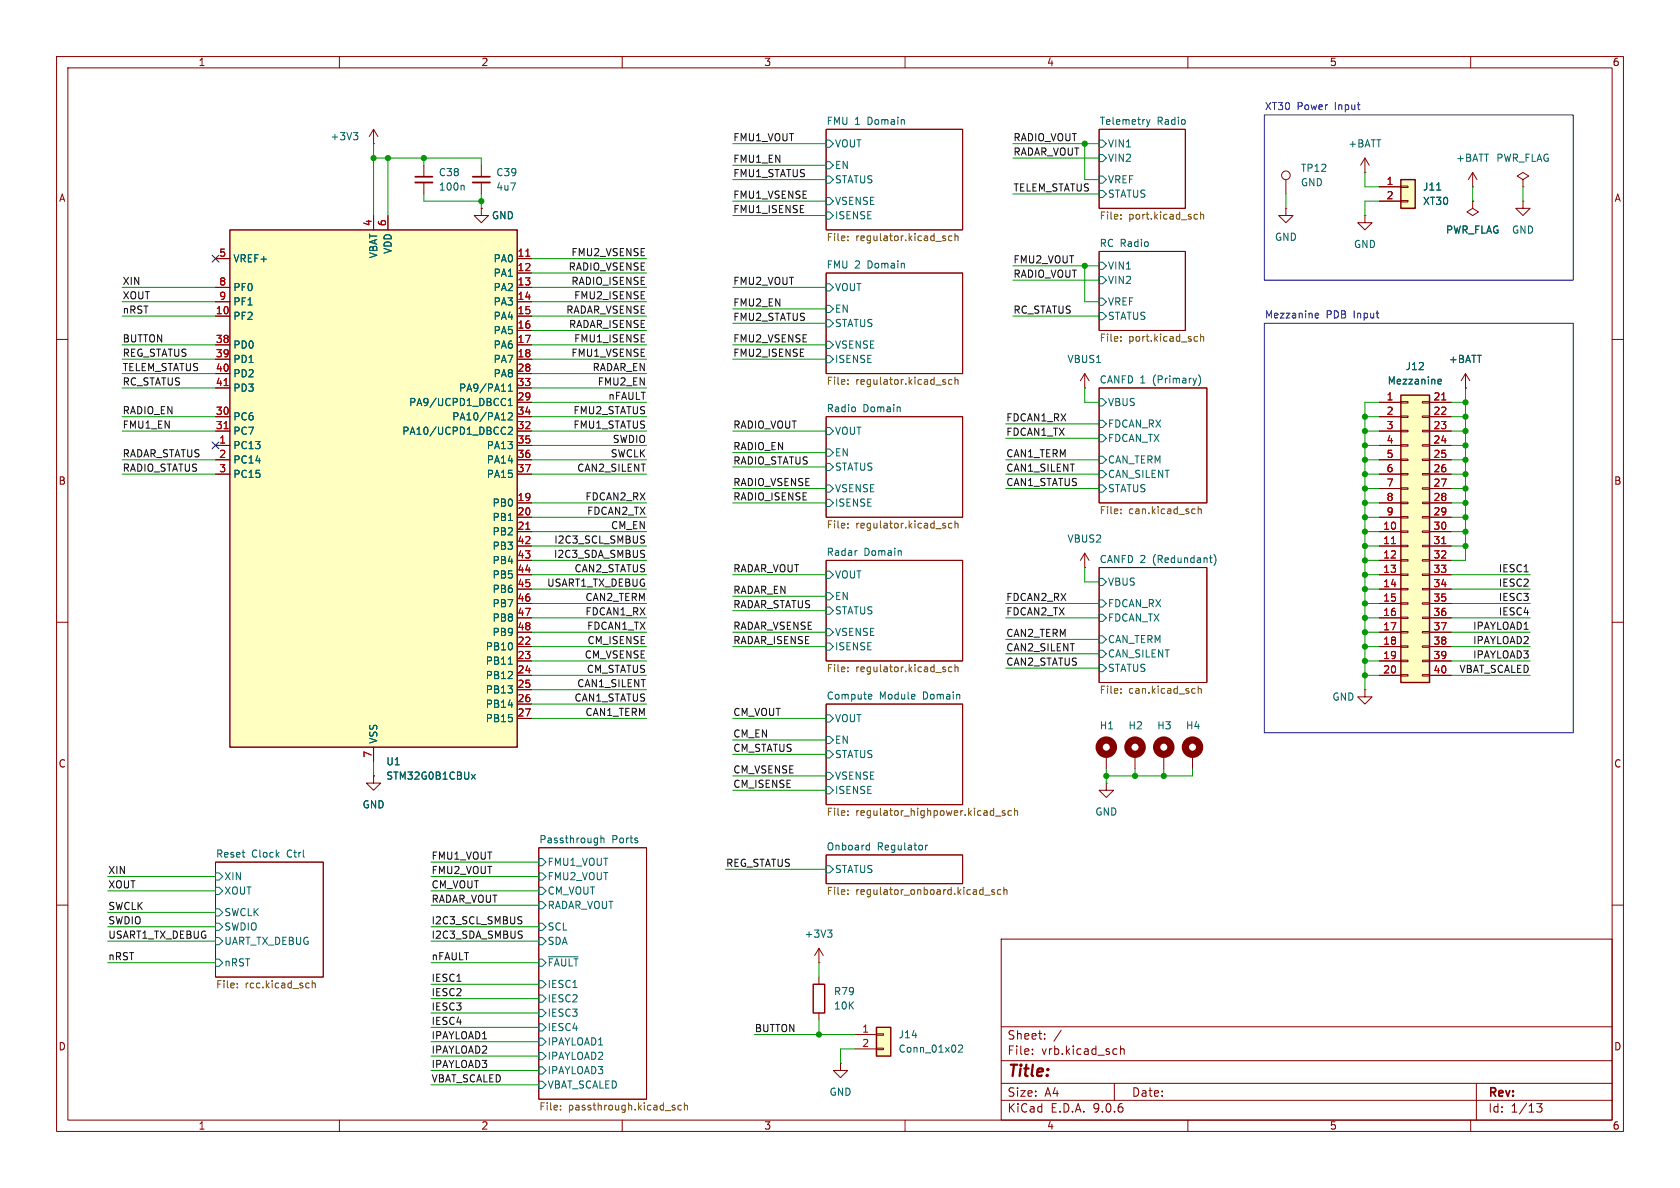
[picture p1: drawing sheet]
<svg xmlns="http://www.w3.org/2000/svg" width="297mm" height="210mm" viewBox="0 0 297 210" stroke-linecap="round" stroke-linejoin="round" font-family="sans-serif">
<g fill="none" stroke="#840000" stroke-width=".18">
<path d="M10 10h277v190h-277zM12 12h273v186h-273zM60 10v2M110 10v2M160 10v2M210 10v2M260 10v2M85.1 29.2v2M85.1 32.3v2M146 22.9h24.2v17.7h-24.2zM194.3 22.9h15.2v13.9h-15.2zM227.3 36.8v1.3h1.3l-1.3 1.3-1.2-1.3h1.2"/>
<path d="M227.3 36.8h.1M260.3 35.6v1.2l1.1 .7-1.1 .6-1-.6 1-.7M260.3 35.6h.1M146 48.3h24.2v17.7h-24.2zM194.3 44.5h15.2v13.9h-15.2zM10 60h2M146 73.7h24.2v17.7h-24.2zM194.3 68.6h19.1v20.3h-19.1zM259.1 68.6h.1M259.1 66l-.8 1.3M259.1 66l.7 1.3M259.1 66v2.6"/>
<path d="M285 60h2M146 99.1h24.2v17.7h-24.2zM10 110h2M194.3 100.3h19.1v20.4h-19.1zM285 110h2M146 124.5h24.2v17.7h-24.2zM195.6 138.4v1.3h1.2l-1.2 1.3-1.3-1.3h1.3M195.6 138.4h.1M195.6 133.4v2.5M38.1 152.4h19v20.3h-19zM95.2 149.9h19.1v44.4h-19.1zM146 151.1h24.2v5.1h-24.2z"/>
<path d="M10 160h2M177 166h108v32h-108zM285 160h2M60 198v2M110 198v2M160 198v2M177 194.5h108M177 191.5h108M177 187.5h108M177 181.5h108M182.5 186.3v.1M182.5 185.5v.1"/>
<path d="M184.7 183.6v.1M184.7 182.8v.1M187.6 182.1l-1.3 2M197 191.5v3M197.3 185.4l.2 .1M197.5 186.3l-.2 .1M198.1 184.9v1.5M198.1 185.5l.2-.1 .4 .1v.9M210 198v2M260 198v2M261 191.5v6.5M271.7 195.1h.9l-.5 .6 .4 .1v.7l-.2 .1-.6-.1"/>
</g>
<g fill="none" stroke="#006464" stroke-width=".18">
<path d="M146 28.6h.7l.6 .6-.6 .6h-.7zM146 37.5h.7l.6 .6-.6 .6h-.7zM146 31.1h.7l.6 .7-.6 .6h-.7zM146 24.8h.7l.6 .6-.6 .6h-.7zM146 34.9h.7l.6 .7-.6 .6h-.7zM194.3 33.7h.6l.7 .6-.7 .6h-.6zM194.3 24.8h.6l.7 .6-.7 .6h-.6zM194.3 27.3h.6l.7 .6-.7 .7h-.6zM194.3 31.1h.6l.7 .7-.7 .6h-.6zM202.7 21.1l.3 .9M203 22l-.3 .4M203.3 21.1l-.3 .9"/>
<path d="M146 54h.7l.6 .6-.6 .6h-.7zM146 56.5h.7l.6 .7-.6 .6h-.7zM146 50.2h.7l.6 .6-.6 .6h-.7zM194.3 55.2h.6l.7 .7-.7 .6h-.6zM194.3 46.4h.6l.7 .6-.7 .6h-.6zM194.3 48.9h.6l.7 .6-.7 .7h-.6zM194.3 52.7h.6l.7 .6-.7 .7h-.6zM146 62.9h.7l.6 .6-.6 .6h-.7zM146 60.3h.7l.6 .7-.6 .6h-.7zM146 79.4h.7l.6 .6-.6 .6h-.7zM146 75.6h.7l.6 .6-.6 .6h-.7zM151.2 72.1v.6"/>
<path d="M159.1 72l.1 .8M194.3 74.3h.6l.7 .6-.7 .7h-.6zM194.3 76.8h.6l.7 .7-.7 .6h-.6zM194.3 70.5h.6l.7 .6-.7 .7h-.6zM211.9 66.3a1.46 1.46 0 0 1 0 1.9M146 88.3h.7l.6 .6-.6 .6h-.7zM146 81.9h.7l.6 .7-.6 .6h-.7zM146 85.7h.7l.6 .7-.6 .6h-.7zM151.4 97.3h.1M159.3 97.4v.8M194.3 85.7h.6l.7 .7-.7 .6h-.6zM194.3 83.2h.6l.7 .6-.7 .7h-.6z"/>
<path d="M194.3 80.6h.6l.7 .7-.7 .6h-.6zM213.8 98.6h.5M214.2 99.5h.1M214.6 98a1.46 1.46 0 0 1 0 1.9M146 104.8h.7l.6 .6-.6 .6h-.7zM146 113.7h.7l.6 .6-.6 .6h-.7zM146 107.3h.7l.6 .7-.6 .6h-.7zM146 101h.7l.6 .6-.6 .6h-.7zM146 111.1h.7l.6 .7-.6 .6h-.7zM194.3 106h.6l.7 .7-.7 .6h-.6zM194.3 108.6h.6l.7 .6-.7 .7h-.6zM194.3 117.5h.6l.7 .6-.7 .6h-.6z"/>
<path d="M194.3 114.9h.6l.7 .7-.7 .6h-.6zM194.3 112.4h.6l.7 .6-.7 .7h-.6zM194.3 102.2h.6l.7 .7-.7 .6h-.6zM146 130.2h.7l.6 .6-.6 .6h-.7zM146 139.1h.7l.6 .6-.6 .6h-.7zM146 132.7h.7l.6 .7-.6 .6h-.7zM146 126.4h.7l.6 .6-.6 .6h-.7zM146 136.5h.7l.6 .7-.6 .6h-.7zM153.7 122.7l.4 .1v.2l-.6 .2M154.1 123.5l-.4 .1M38.1 154.3h.6l.7 .6-.7 .7h-.6zM38.1 156.8h.6l.7 .7-.7 .6h-.6z"/>
<path d="M95.2 156.8h.7l.6 .7-.6 .6h-.7zM95.2 151.8h.7l.6 .6-.6 .6h-.7zM95.2 154.3h.7l.6 .6-.6 .7h-.7zM95.2 159.4h.7l.6 .6-.6 .7h-.7zM106.2 147.7v1.3M106.2 148.3l.2-.2 .3 .1 .1 .8M146 153h.7l.6 .7-.6 .6h-.7zM153.3 149.4l.4 .1M153.7 149v1.3M153.7 150.2l-.4 .1M163.6 149.4v.9M164 149.4l-.4 .3"/>
<path d="M38.1 169.5h.6l.7 .7-.7 .6h-.6zM38.1 160.7h.6l.7 .6-.7 .6h-.6zM38.1 163.2h.6l.7 .6-.7 .7h-.6zM38.1 165.7h.6l.7 .7-.7 .6h-.6zM95.2 173.4h.7l.6 .6-.6 .6h-.7zM95.2 175.9h.7l.6 .6-.6 .7h-.7zM95.2 178.4h.7l.6 .7-.6 .6h-.7zM95.2 163.2h.7l.6 .6-.6 .7h-.7zM95.2 165.7h.7l.6 .7-.6 .6h-.7zM95.2 169.5h.7l.6 .7-.6 .6h-.7zM96.9 169.1h5.3M95.2 181h.7l.6 .6-.6 .6h-.7z"/>
<path d="M95.2 183.5h.7l.6 .7-.6 .6h-.7zM95.2 186.1h.7l.6 .6-.6 .6h-.7zM95.2 188.6h.7l.6 .6-.6 .7h-.7zM95.2 191.1h.7l.6 .7-.6 .6h-.7z"/>
</g>
<g fill="none" stroke="#725600" stroke-width=".18">
<path d="M198.2 38v.1M198.2 38.6v.1M211.3 37.9l.4 .1M211.7 38.7h-.4M212.3 37.5v1.2M212.3 38l.1-.1 .3 .1 .1 .7M149.9 41.8v.1M149.9 42.4v.1M167 42.1l.2 .2-.2 .2M167 41.7l.1 .1M168.3 41.8l-.4-.1-.2 .2 .1 .6h.5M168.8 41.8l.2-.1 .3 .1 .1 .7"/>
<path d="M168.8 41.3v1.2M198.2 59.5v.2M211.3 59.5h.4M212.3 59.6l.1-.1h.3l.1 .8M212.3 59.1v1.2M149.9 67.2v.1M149.9 67.8v.1M167 67.5l.2 .2-.2 .2M167 67.1l.1 .1M168.3 67.2l-.4-.1-.2 .2 .1 .6h.5M168.8 66.7v1.2M168.8 67.2l.2-.1 .3 .1 .1 .7"/>
<path d="M198.2 60.2v.1M211.7 60.3h-.4M149.9 92.6v.1M149.9 93.2v.1M167 92.9l.2 .2-.2 .2M167 92.5l.1 .1M168.3 92.6l-.4-.1-.2 .2 .1 .6h.5M168.8 92.1v1.2M168.8 92.6l.2-.1 .3 .1 .1 .7M198.2 90v.1M198.2 90.7v.1M211.2 90h.1"/>
<path d="M211.3 90.7l-.1 .1M211.8 89.5v1.3M211.8 90.1l.2-.1h.3l.1 .8M149.9 118v.1M149.9 118.6v.1M167 118.3l.2 .2-.2 .2M167 117.9l.1 .1M168.3 118l-.4-.1-.2 .2 .1 .6h.5M168.8 117.5v1.2M168.8 118l.2-.1 .3 .1 .1 .7M198.2 121.8v.1M198.2 122.4v.2"/>
<path d="M211.2 121.7l.1 .1M211.3 122.5l-.1 .1M211.8 121.3v1.3M211.8 121.8l.2-.1 .3 .1 .1 .8M149.9 144v.1M149.9 143.4v.1M149.9 157.3v.2M149.9 158v.1M174.1 158.2h1M175.8 157.3h-.3l-.2 .2 .1 .1 .4 .2v.3h-.5M176 144.3h.9M176.9 157.3h-.3l-.3 .2 .1 .6h.5"/>
<path d="M177.5 157.4l.2-.1h.3v.8M177.5 156.8v1.3M177.7 143.4l-.3-.1-.2 .2v.2l.5 .1v.3h-.5M178.8 143.4l-.4-.1-.2 .2 .1 .6h.5M179.4 143.4l.1-.1 .3 .1 .1 .7M179.4 142.9v1.2M41.9 174.5v.1M41.9 173.8v.2M54.5 173.8h.1M54.6 174.6h-.1M55.2 173.4v1.2M55.2 173.9l.2-.1h.3v.8"/>
<path d="M99.1 196.1v.1M99.1 195.4v.2M119 195.8l.3 .1 .1 .1-.2 .2h-.3M119 195.4h.3M120.4 195.4h-.3l-.3 .2 .2 .6h.4M121 195.5l.2-.1h.3v.8M121 194.9v1.3"/>
</g>
<path d="M83.6 31.2h3" fill="none" stroke="#840000" stroke-width=".3"/>
<path d="M83.6 32.3h3" fill="none" stroke="#840000" stroke-width=".33"/>
<circle cx="195.6" cy="132.1" r="1.27" fill="none" stroke="#840000" stroke-width="1.3"/>
<path d="M247.6 69.9h5.1v50.8h-5.1z" fill="#ffffc2"/>
<path d="M247.6 69.9h5.1v50.8h-5.1z" fill="none" stroke="#840000" stroke-width=".25"/>
<g fill="none" stroke="#840000" stroke-width=".18">
<path d="M241.3 38.1v1.3h1.3l-1.3 1.2-1.3-1.2h1.3M241.3 38.1h.1M269.2 35.6v1.2h1.3l-1.3 1.3-1.2-1.3h1.2M269.2 35.6h.1M243.8 71.1h3.8M243.8 73.7h3.8M243.8 76.2h3.8M243.8 78.7h3.8M247.6 71h1.3v.2h-1.3zM247.6 73.5h1.3v.3h-1.3zM247.6 76.1h1.3v.2h-1.3zM247.6 78.6h1.3v.3h-1.3z"/>
<path d="M251.5 71h1.2v.2h-1.2zM251.5 73.5h1.2v.3h-1.2zM251.5 76.1h1.2v.2h-1.2zM251.5 78.6h1.2v.3h-1.2zM252.7 71.1h3.8M252.7 73.7h3.8M252.7 76.2h3.8M252.7 78.7h3.8M243.8 81.3h3.8M243.8 83.8h3.8M243.8 86.4h3.8M243.8 88.9h3.8"/>
<path d="M243.8 91.4h3.8M243.8 94h3.8M243.8 96.5h3.8M243.8 99.1h3.8M247.6 81.2h1.3v.2h-1.3zM247.6 83.7h1.3v.2h-1.3zM247.6 86.2h1.3v.3h-1.3zM247.6 88.8h1.3v.2h-1.3zM247.6 91.3h1.3v.3h-1.3zM247.6 93.9h1.3v.2h-1.3zM247.6 96.4h1.3v.2h-1.3zM247.6 98.9h1.3v.3h-1.3z"/>
<path d="M251.5 81.2h1.2v.2h-1.2zM251.5 83.7h1.2v.2h-1.2zM251.5 86.2h1.2v.3h-1.2zM251.5 88.8h1.2v.2h-1.2zM251.5 91.3h1.2v.3h-1.2zM251.5 93.9h1.2v.2h-1.2zM251.5 96.4h1.2v.2h-1.2zM251.5 98.9h1.2v.3h-1.2zM252.7 81.3h3.8M252.7 83.8h3.8M252.7 86.4h3.8M252.7 88.9h3.8"/>
<path d="M252.7 91.4h3.8M252.7 94h3.8M252.7 96.5h3.8M252.7 99.1h3.8M243.8 101.6h3.8M243.8 104.1h3.8M243.8 106.7h3.8M243.8 109.2h3.8M243.8 111.8h3.8M243.8 114.3h3.8M243.8 116.8h3.8M243.8 119.4h3.8"/>
<path d="M247.6 101.5h1.3v.2h-1.3zM247.6 104h1.3v.3h-1.3zM247.6 106.6h1.3v.2h-1.3zM247.6 109.1h1.3v.2h-1.3zM247.6 111.6h1.3v.3h-1.3zM247.6 114.2h1.3v.2h-1.3zM247.6 116.7h1.3v.3h-1.3zM247.6 119.3h1.3v.2h-1.3zM251.5 101.5h1.2v.2h-1.2zM251.5 104h1.2v.3h-1.2zM251.5 106.6h1.2v.2h-1.2zM251.5 109.1h1.2v.2h-1.2z"/>
<path d="M251.5 111.6h1.2v.3h-1.2zM251.5 114.2h1.2v.2h-1.2zM251.5 116.7h1.2v.3h-1.2zM251.5 119.3h1.2v.2h-1.2zM252.7 101.6h3.8M252.7 104.1h3.8M252.7 106.7h3.8M252.7 109.2h3.8M252.7 111.8h3.8M252.7 114.3h3.8M252.7 116.8h3.8M252.7 119.4h3.8"/>
<path d="M66 137.2v1.2h1.3l-1.3 1.3-1.2-1.3h1.2M66 137.2h.1M241.3 121.9v1.3h1.3l-1.3 1.3-1.3-1.3h1.3M241.3 121.9h.1"/>
</g>
<path d="M254.9 70.7h.7M246 96.1h.7M254.9 96.1h.7" fill="none" stroke="#a90000" stroke-width=".18"/>
<path d="M254.3 67.8h.5M254.3 67.1l.3-.1 .2 .3-.6 .2" fill="none" stroke="#006464" stroke-width=".18"/>
<path d="M40.6 40.6h50.8v91.5h-50.8z" fill="#ffffc2"/>
<path d="M40.6 40.6h50.8v91.5h-50.8zM143.8 174h2v5.1h-2z" fill="none" stroke="#840000" stroke-width=".25"/>
<g fill="none" stroke="#840000" stroke-width=".18">
<path d="M66 25.4h.1M66 22.9v2.5M66 38.1v2.5M66 22.9l-.7 1.2M66 22.9l.8 1.2M68.6 38.1v2.5M74.9 29.2v2M74.9 32.3v2M85.1 36.8v1.3h1.3l-1.3 1.3-1.3-1.3h1.3M85.1 36.8h.1M260.3 33h.1M260.3 30.5l-.7 1.3"/>
<path d="M260.3 30.5l.8 1.3M260.3 30.5v2.5M38.1 45.7h2.5M38.1 50.8h2.5M38.1 53.3h2.5M38.1 55.9h2.5M91.4 45.7h2.6M91.4 50.8h2.6M91.4 53.3h2.6M91.4 55.9h2.6M91.4 48.3h2.6M91.4 58.4h2.6"/>
<path d="M38.1 61h2.5M38.1 63.5h2.5M38.1 66h2.5M38.1 68.6h2.5M38.1 73.7h2.5M38.1 76.2h2.5M38.1 78.7h2.5M91.4 61h2.6M91.4 63.5h2.6M91.4 66h2.6M91.4 68.6h2.6M91.4 73.7h2.6"/>
<path d="M91.4 76.2h2.6M91.4 78.7h2.6M91.4 71.1h2.6M38.1 81.3h2.5M38.1 83.8h2.5M91.4 81.3h2.6M91.4 83.8h2.6M91.4 88.9h2.6M91.4 91.4h2.6M91.4 94h2.6M91.4 96.5h2.6M91.4 99.1h2.6"/>
<path d="M91.4 101.6h2.6M91.4 104.1h2.6M91.4 106.7h2.6M91.4 109.2h2.6M91.4 111.8h2.6M91.4 114.3h2.6M91.4 116.8h2.6M91.4 119.4h2.6M66 132.1v2.5M91.4 121.9h2.6M91.4 124.5h2.6M91.4 127h2.6"/>
<path d="M144.8 172.7v1.3M144.8 179.1v1.2"/>
</g>
<path d="M93 45.3h.7M39.6 68.2h.7M39.6 75.8h.7M93 93.6h.7" fill="none" stroke="#a90000" stroke-width=".18"/>
<g fill="none" stroke="#006464" stroke-width=".18">
<path d="M62.5 23.4h.8l-.5 .5M63 23.9l.3 .3v.3l-.3 .2M81.9 32.8l.2 .1v.7M89.1 70.4l.3 .2M89.3 75.6h.1M89.4 71.6l-.3 .1M89.4 76.7h-.1M89.9 69.2h.7M89.9 68.3l.3-.4v1.3M89.9 70.8l.3-.4v1.3M89.9 71.7h.7M89.9 73.1l.4-.1 .3 .3-.8 .9h.8"/>
<path d="M89.9 75.6l.4-.1 .3 .4-.8 .9h.8M89.9 117.4h.7M83.4 136.9l.6 .8M84 136.9l-.6 .8"/>
</g>
<path d="M73.4 31.2h3.1" fill="none" stroke="#840000" stroke-width=".3"/>
<path d="M73.4 32.3h3.1" fill="none" stroke="#840000" stroke-width=".33"/>
<path d="M247.6 31.8h2.6v5h-2.6z" fill="#ffffc2"/>
<path d="M247.6 31.8h2.6v5h-2.6z" fill="none" stroke="#840000" stroke-width=".25"/>
<g fill="none" stroke="#840000" stroke-width=".18">
<path d="M227.3 31.8v2.5M241.3 30.5h.1M241.3 27.9l-.8 1.3M241.3 27.9l.8 1.3M241.3 27.9v2.6M243.8 33h3.8M243.8 35.6h3.8M247.6 32.9h1.3v.2h-1.3zM247.6 35.4h1.3v.3h-1.3zM269.2 31.8l1.1-.7-1.1-.6-1 .6 1 .7v1.2M269.2 33h.1M191.8 97.8l-.8 1.3"/>
<path d="M191.8 97.8l.7 1.3M191.8 97.8v2.5M191.8 100.3h.1M200.7 133.4v2.5M205.7 133.4v2.5M210.8 133.4v2.5M144.8 170.2h.1M144.8 167.6l-.8 1.3M144.8 167.6l.7 1.3M144.8 167.6v2.6M148.6 188v1.2h1.3l-1.3 1.3-1.3-1.3h1.3M148.6 188h.1"/>
<circle cx="227.3" cy="31" r=".76"/>
</g>
<path d="M254 33.6h.7M146.3 164.4h.8l-.4 .5M146.8 164.9l.3 .2v.3l-.3 .3" fill="none" stroke="#006464" stroke-width=".18"/>
<g fill="none" stroke="#840000" stroke-width="1.3">
<circle cx="200.7" cy="132.1" r="1.27"/>
<circle cx="205.7" cy="132.1" r="1.27"/>
<circle cx="210.8" cy="132.1" r="1.27"/>
</g>
<path d="M154.9 181.6h2.6v5.1h-2.6z" fill="#ffffc2"/>
<path d="M154.9 181.6h2.6v5.1h-2.6z" fill="none" stroke="#840000" stroke-width=".25"/>
<g fill="none" stroke="#840000" stroke-width=".18">
<path d="M66 38.1v2.5M68.6 38.1v2.5M85.1 36.8h.1M243.8 33h3.8M243.8 35.6h3.8M260.3 35.6h.1M38.1 45.7h2.5M38.1 50.8h2.5M38.1 53.3h2.5M38.1 55.9h2.5M91.4 45.7h2.6M91.4 50.8h2.6"/>
<path d="M91.4 53.3h2.6M91.4 55.9h2.6M91.4 48.3h2.6M91.4 58.4h2.6M38.1 73.7h2.5M38.1 76.2h2.5M38.1 78.7h2.5M38.1 61h2.5M38.1 63.5h2.5M38.1 66h2.5M38.1 68.6h2.5M91.4 71.1h2.6"/>
<path d="M91.4 73.7h2.6M91.4 76.2h2.6M91.4 78.7h2.6M91.4 61h2.6M91.4 63.5h2.6M91.4 66h2.6M91.4 68.6h2.6M191.8 68.6h.1M191.8 66l-.8 1.3M191.8 66l.7 1.3M191.8 66v2.6M243.8 71.1h3.8"/>
<path d="M243.8 73.7h3.8M243.8 76.2h3.8M243.8 78.7h3.8M252.7 71.1h3.8M252.7 73.7h3.8M252.7 76.2h3.8M252.7 78.7h3.8M259.1 68.6h.1M38.1 81.3h2.5M38.1 83.8h2.5M91.4 81.3h2.6M91.4 83.8h2.6"/>
<path d="M91.4 88.9h2.6M91.4 91.4h2.6M91.4 94h2.6M91.4 96.5h2.6M91.4 99.1h2.6M243.8 81.3h3.8M243.8 83.8h3.8M243.8 86.4h3.8M243.8 88.9h3.8M243.8 91.4h3.8M243.8 94h3.8M243.8 96.5h3.8"/>
<path d="M243.8 99.1h3.8M252.7 81.3h3.8M252.7 83.8h3.8M252.7 86.4h3.8M252.7 88.9h3.8M252.7 91.4h3.8M252.7 94h3.8M252.7 96.5h3.8M252.7 99.1h3.8M91.4 101.6h2.6M91.4 104.1h2.6M91.4 106.7h2.6"/>
<path d="M91.4 109.2h2.6M91.4 111.8h2.6M91.4 114.3h2.6M91.4 116.8h2.6M91.4 119.4h2.6M243.8 101.6h3.8M243.8 104.1h3.8M243.8 106.7h3.8M243.8 109.2h3.8M243.8 111.8h3.8M243.8 114.3h3.8M243.8 116.8h3.8"/>
<path d="M243.8 119.4h3.8M252.7 101.6h3.8M252.7 104.1h3.8M252.7 106.7h3.8M252.7 109.2h3.8M252.7 111.8h3.8M252.7 114.3h3.8M252.7 116.8h3.8M252.7 119.4h3.8M66 137.2h.1M66 132.1v2.5M91.4 121.9h2.6"/>
<path d="M91.4 124.5h2.6M91.4 127h2.6M151.1 182.9h3.8M151.1 185.4h3.8M154.9 182.8h1.3v.2h-1.3zM154.9 185.3h1.3v.2h-1.3z"/>
</g>
<g fill="none" stroke="#006464" stroke-width=".18">
<path d="M254 33.6h.7M89.1 70.4l.3 .2M89.3 75.6h.1M89.4 71.6l-.3 .1M89.4 76.7h-.1M89.9 69.2h.7M89.9 68.3l.3-.4v1.3M89.9 70.8l.3-.4v1.3M89.9 71.7h.7M89.9 73.1l.4-.1 .3 .3-.8 .9h.8M89.9 75.6l.4-.1 .3 .4-.8 .9h.8M254.3 67.8h.5"/>
<path d="M254.3 67.1l.3-.1 .2 .3-.6 .2M89.9 117.4h.7M83.4 136.9l.6 .8M84 136.9l-.6 .8M169.4 184.9l.5-.2 .3 .4-.8 .9h.8"/>
</g>
<path d="M113.8 94.7l.2 .1M113.8 95.5l.2 .1-.2 .3M92.1 162l.2 .1M92.1 162.8l.2 .2-.2 .3" fill="none" stroke="#0f0f0f" stroke-width=".18"/>
<g fill="none" stroke="#009600" stroke-width=".18">
<path d="M66 27.9h19.1v1.3M66 25.4v12.7M68.6 27.9v10.2M74.9 34.3v1.3h10.2M74.9 27.9v1.3M85.1 34.3v2.5M129.5 25.4h16.5M129.5 35.6h16.5M129.5 31.8h16.5M129.5 29.2h16.5M129.5 38.1h16.5M179.1 25.4h15.2"/>
<path d="M179.1 27.9h15.2M179.1 34.3h15.2M191.8 25.4v6.4h2.5M227.3 34.3v2.5M241.3 30.5v2.5h2.5M243.8 35.6h-2.5v2.5M260.3 33v2.6M269.2 33v2.6M21.6 55.9h16.5M21.6 50.8h16.5M21.6 53.3h16.5M94 55.9h20.3"/>
<path d="M94 50.8h20.3M94 53.3h20.3M94 45.7h20.3M94 48.3h20.3M94 58.4h20.3M129.5 50.8h16.5M129.5 57.2h16.5M129.5 54.6h16.5M179.1 55.9h15.2M179.1 47h15.2M179.1 49.5h15.2M191.8 47v6.3h2.5"/>
<path d="M21.6 61h16.5M21.6 66h16.5M21.6 68.6h16.5M21.6 73.7h16.5M21.6 76.2h16.5M21.6 63.5h16.5M94 61h20.3M94 66h20.3M94 68.6h20.3M94 73.7h20.3M94 76.2h20.3M94 63.5h20.3"/>
<path d="M94 78.7h20.3M94 71.1h20.3M129.5 61h16.5M129.5 76.2h16.5M129.5 63.5h16.5M177.8 77.5h16.5M177.8 74.9h16.5M191.8 68.6v2.5h2.5M241.3 73.7h2.5M241.3 76.2h2.5M241.3 78.7h2.5M243.8 71.1h-2.5v50.8"/>
<path d="M256.5 73.7h2.6M256.5 76.2h2.6M256.5 78.7h2.6M256.5 71.1h2.6M259.1 68.6v30.5h-2.6M21.6 81.3h16.5M21.6 83.8h16.5M94 91.4h20.3M94 94h20.3M94 88.9h20.3M94 81.3h20.3M94 83.8h20.3"/>
<path d="M94 99.1h20.3M94 96.5h20.3M129.5 88.9h16.5M129.5 86.4h16.5M129.5 82.6h16.5M129.5 80h16.5M177.8 86.4h16.5M177.8 81.3h16.5M177.8 83.8h16.5M241.3 91.4h2.5M241.3 94h2.5M241.3 88.9h2.5"/>
<path d="M241.3 86.4h2.5M241.3 81.3h2.5M241.3 83.8h2.5M241.3 99.1h2.5M241.3 96.5h2.5M256.5 91.4h2.6M256.5 94h2.6M256.5 88.9h2.6M256.5 86.4h2.6M256.5 81.3h2.6M256.5 83.8h2.6M256.5 96.5h2.6"/>
<path d="M94 106.7h20.3M94 109.2h20.3M94 119.4h20.3M94 114.3h20.3M94 111.8h20.3M94 101.6h20.3M94 104.1h20.3M94 116.8h20.3M129.5 108h16.5M129.5 105.4h16.5M129.5 114.3h16.5M129.5 111.8h16.5"/>
<path d="M129.5 101.6h16.5M177.8 106.7h16.5M177.8 118.1h16.5M177.8 109.2h16.5M177.8 115.6h16.5M177.8 113h16.5M191.8 100.3v2.6h2.5M241.3 106.7h2.5M241.3 109.2h2.5M241.3 119.4h2.5M241.3 114.3h2.5M241.3 111.8h2.5"/>
<path d="M241.3 101.6h2.5M241.3 104.1h2.5M241.3 116.8h2.5M256.5 106.7h14M256.5 109.2h14M256.5 119.4h14M256.5 114.3h14M256.5 111.8h14M256.5 101.6h14M256.5 104.1h14M256.5 116.8h14M66 134.6v2.6"/>
<path d="M94 127h20.3M94 124.5h20.3M94 121.9h20.3M129.5 130.8h16.5M129.5 127h16.5M129.5 137.2h16.5M129.5 133.4h16.5M129.5 139.7h16.5M195.6 135.9v2.5M200.7 135.9v1.3M205.7 135.9v1.3M210.8 135.9v1.3h-15.2"/>
<path d="M19 157.5h19.1M19 154.9h19.1M76.2 157.5h19M76.2 154.9h19M76.2 152.4h19M128.3 153.7h17.7M19 166.4h19.1M19 163.8h19.1M19 170.2h19.1M19 161.3h19.1M76.2 160h19M76.2 166.4h19"/>
<path d="M76.2 176.5h19M76.2 174h19M76.2 179.1h19M76.2 163.8h19M76.2 170.2h19M144.8 170.2v2.5M76.2 181.6h19M76.2 184.2h19M76.2 186.7h19M76.2 191.8h19M76.2 189.2h19M133.3 182.9h17.8"/>
<path d="M144.8 180.3v2.6M151.1 185.4h-2.5v2.6"/>
</g>
<path d="M37.5 45.1l1.2 1.2M38.7 45.1l-1.2 1.2M37.5 78.1l1.2 1.2M38.7 78.1l-1.2 1.2" fill="none" stroke="#000084" stroke-width=".18"/>
<path d="M223.5 20.3h54.6v29.2h-54.6zM223.5 57.2h54.6v72.3h-54.6zM232.6 56.1h.5M232.6 55.4h.3l.2 .3-.6 .1" fill="none" stroke="#0000c2" stroke-width=".18"/>
<path d="M93 45.3h.7M39.6 68.2h.7M39.6 75.8h.7M254.9 70.7h.7M93 93.6h.7M246 96.1h.7M254.9 96.1h.7" fill="none" stroke="#a90000" stroke-width=".18"/>
<g fill="#009600" stroke="#009600" stroke-width=".18">
<circle cx="259.1" cy="96.5" r=".46"/>
<circle cx="144.8" cy="182.9" r=".46"/>
<circle cx="195.6" cy="137.2" r=".46"/>
<circle cx="200.7" cy="137.2" r=".46"/>
<circle cx="191.8" cy="25.4" r=".46"/>
<circle cx="241.3" cy="78.7" r=".46"/>
<circle cx="241.3" cy="111.8" r=".46"/>
<circle cx="241.3" cy="116.8" r=".46"/>
<circle cx="241.3" cy="109.2" r=".46"/>
<circle cx="241.3" cy="114.3" r=".46"/>
<circle cx="241.3" cy="119.4" r=".46"/>
<circle cx="259.1" cy="91.4" r=".46"/>
<circle cx="259.1" cy="78.7" r=".46"/>
<circle cx="259.1" cy="81.3" r=".46"/>
<circle cx="259.1" cy="88.9" r=".46"/>
<circle cx="259.1" cy="73.7" r=".46"/>
<circle cx="259.1" cy="76.2" r=".46"/>
<circle cx="259.1" cy="83.8" r=".46"/>
<circle cx="259.1" cy="86.4" r=".46"/>
<circle cx="259.1" cy="94" r=".46"/>
<circle cx="259.1" cy="71.1" r=".46"/>
<circle cx="241.3" cy="81.3" r=".46"/>
<circle cx="241.3" cy="91.4" r=".46"/>
<circle cx="241.3" cy="86.4" r=".46"/>
<circle cx="241.3" cy="83.8" r=".46"/>
<circle cx="241.3" cy="88.9" r=".46"/>
<circle cx="241.3" cy="73.7" r=".46"/>
<circle cx="241.3" cy="76.2" r=".46"/>
<circle cx="205.7" cy="137.2" r=".46"/>
<circle cx="241.3" cy="99.1" r=".46"/>
<circle cx="241.3" cy="94" r=".46"/>
<circle cx="241.3" cy="96.5" r=".46"/>
<circle cx="241.3" cy="101.6" r=".46"/>
<circle cx="241.3" cy="104.1" r=".46"/>
<circle cx="241.3" cy="106.7" r=".46"/>
<circle cx="191.8" cy="47" r=".46"/>
<circle cx="85.1" cy="35.6" r=".46"/>
<circle cx="66" cy="27.9" r=".46"/>
<circle cx="74.9" cy="27.9" r=".46"/>
<circle cx="68.6" cy="27.9" r=".46"/>
</g>
<text font-size="2.8" fill="#840000" x="178" y="190.9">Title:</text>
<g font-size="2.1" fill="#840000">
<text x="178" y="184">Sheet:</text>
<text x="178" y="186.7">File:</text>
<text x="184.1" y="186.7">vrb.kicad_sch</text>
<text x="178" y="196.9">KiCad</text>
<text x="178" y="194.1">Size:</text>
<text x="184.7" y="194.1">A4</text>
<text x="185.7" y="196.9">E.D.A.</text>
<text x="193.3" y="196.9">9.0.6</text>
<text x="200" y="194.1">Date:</text>
<text x="263" y="194.3">Rev:</text>
<text x="263" y="196.9">Id:</text>
<text x="267.1" y="196.9">1/13</text>
</g>
<g font-size="1.8" fill="#840000">
<text x="35" y="11.9">1</text>
<text x="85" y="11.9">2</text>
<text x="135" y="11.9">3</text>
<text x="185" y="11.9">4</text>
<text x="235" y="11.9">5</text>
<text x="285" y="11.9">6</text>
<text x="10.3" y="35.9">A</text>
<text x="285.3" y="35.9">A</text>
<text x="10.3" y="85.9">B</text>
<text x="285.3" y="85.9">B</text>
<text x="10.3" y="135.9">C</text>
<text x="285.3" y="135.9">C</text>
<text x="10.3" y="185.9">D</text>
<text x="285.3" y="185.9">D</text>
<text x="35" y="199.9">1</text>
<text x="85" y="199.9">2</text>
<text x="135" y="199.9">3</text>
<text x="185" y="199.9">4</text>
<text x="235" y="199.9">5</text>
<text x="285" y="199.9">6</text>
</g>
<g font-size="1.8" fill="#006464">
<text x="146" y="22.1">FMU 1</text>
<text x="153.5" y="22.1">Domain</text>
<text x="194.3" y="22.1">Telemetry</text>
<text x="204.6" y="22.1">Radio</text>
<text x="58.3" y="25">+3V3</text>
<text x="147.5" y="26.3">VOUT</text>
<text x="195.8" y="26.3">VIN1</text>
<text x="195.8" y="28.8">VIN2</text>
<text x="238.3" y="26.3">+BATT</text>
<text x="257.3" y="28.8">+BATT</text>
<text x="264.4" y="28.8">PWR_FLAG</text>
<text x="77.5" y="33.9">100n</text>
<text x="77.5" y="31.3">C38</text>
<text x="87.6" y="31.3">C39</text>
<text x="87.6" y="33.9">4u7</text>
<text x="147.5" y="30.1">EN</text>
<text x="147.5" y="32.6">STATUS</text>
<text x="195.8" y="35.2">STATUS</text>
<text x="195.8" y="32.6">VREF</text>
<text x="229.9" y="33.1">GND</text>
<text x="229.9" y="30.6">TP12</text>
<text x="251.5" y="33.9">J11</text>
<text x="86.9" y="39">GND</text>
<text x="147.5" y="39">ISENSE</text>
<text x="147.5" y="36.4">VSENSE</text>
<text x="251.5" y="36.4">XT30</text>
<text x="255.5" y="41.5">PWR_FLAG</text>
<text x="267.2" y="41.5">GND</text>
<text x="41.1" y="46.6">VREF+</text>
<text x="66.9" y="45.8" transform="rotate(-90 66.9 45.8)">VBAT</text>
<text x="69.4" y="45" transform="rotate(-90 69.4 45)">VDD</text>
<text x="87.2" y="46.6">PA0</text>
<text x="146" y="47.5">FMU 2</text>
<text x="153.5" y="47.5">Domain</text>
<text x="194.3" y="43.7">RC Radio</text>
<text x="195.8" y="47.9">VIN1</text>
<text x="225.3" y="42.8">GND</text>
<text x="239.3" y="44">GND</text>
<text x="41.1" y="51.7">PF0</text>
<text x="87.2" y="49.1">PA1</text>
<text x="87.2" y="51.7">PA2</text>
<text x="147.5" y="51.7">VOUT</text>
<text x="195.8" y="50.4">VIN2</text>
<text x="41.1" y="54.2">PF1</text>
<text x="41.1" y="56.7">PF2</text>
<text x="87.2" y="54.2">PA3</text>
<text x="87.2" y="56.7">PA4</text>
<text x="87.2" y="59.3">PA5</text>
<text x="147.5" y="55.5">EN</text>
<text x="147.5" y="58">STATUS</text>
<text x="195.8" y="56.7">STATUS</text>
<text x="195.8" y="54.2">VREF</text>
<text x="41.1" y="61.8">PD0</text>
<text x="41.1" y="64.4">PD1</text>
<text x="87.2" y="61.8">PA6</text>
<text x="87.2" y="64.4">PA7</text>
<text x="147.5" y="64.4">ISENSE</text>
<text x="147.5" y="61.8">VSENSE</text>
<text x="188.6" y="64.4">VBUS1</text>
<text x="248.4" y="65.6">J12</text>
<text x="256" y="64.4">+BATT</text>
<text x="41.1" y="66.9">PD2</text>
<text x="41.1" y="69.4">PD3</text>
<text x="72.2" y="72">PA9/UCPD1_DBCC1</text>
<text x="81.1" y="69.4">PA9/PA11</text>
<text x="87.2" y="66.9">PA8</text>
<text x="194.3" y="67.9">CANFD 1</text>
<text x="195.8" y="72">VBUS</text>
<text x="203.9" y="67.9">(Primary)</text>
<text x="245.2" y="68.2">Mezzanine</text>
<text x="41.1" y="74.5">PC6</text>
<text x="41.1" y="77.1">PC7</text>
<text x="71" y="77.1">PA10/UCPD1_DBCC2</text>
<text x="79.8" y="74.5">PA10/PA12</text>
<text x="146" y="72.9">Radio</text>
<text x="147.5" y="77.1">VOUT</text>
<text x="152.5" y="72.9">Domain</text>
<text x="195.8" y="75.8">FDCAN_RX</text>
<text x="41.1" y="79.6">PC13</text>
<text x="41.1" y="82.1">PC14</text>
<text x="86" y="79.6">PA13</text>
<text x="86" y="82.1">PA14</text>
<text x="147.5" y="80.9">EN</text>
<text x="147.5" y="83.4">STATUS</text>
<text x="195.8" y="78.3">FDCAN_TX</text>
<text x="195.8" y="82.1">CAN_TERM</text>
<text x="41.1" y="84.7">PC15</text>
<text x="86" y="84.7">PA15</text>
<text x="87" y="89.8">PB0</text>
<text x="147.5" y="89.8">ISENSE</text>
<text x="147.5" y="87.2">VSENSE</text>
<text x="195.8" y="87.2">STATUS</text>
<text x="195.8" y="84.7">CAN_SILENT</text>
<text x="87" y="92.3">PB1</text>
<text x="87" y="94.8">PB2</text>
<text x="87" y="97.4">PB3</text>
<text x="87" y="99.9">PB4</text>
<text x="146" y="98.3">Radar</text>
<text x="152.7" y="98.3">Domain</text>
<text x="188.6" y="96.1">VBUS2</text>
<text x="194.3" y="99.6">CANFD 2</text>
<text x="203.9" y="99.6">(Redundant)</text>
<text x="87" y="102.5">PB5</text>
<text x="87" y="105">PB6</text>
<text x="87" y="107.5">PB7</text>
<text x="147.5" y="106.3">EN</text>
<text x="147.5" y="102.5">VOUT</text>
<text x="195.8" y="107.5">FDCAN_RX</text>
<text x="195.8" y="103.7">VBUS</text>
<text x="87" y="110.1">PB8</text>
<text x="87" y="112.6">PB9</text>
<text x="147.5" y="108.8">STATUS</text>
<text x="147.5" y="112.6">VSENSE</text>
<text x="195.8" y="110.1">FDCAN_TX</text>
<text x="195.8" y="113.9">CAN_TERM</text>
<text x="85.8" y="115.2">PB10</text>
<text x="85.8" y="117.7">PB11</text>
<text x="147.5" y="115.2">ISENSE</text>
<text x="195.8" y="119">STATUS</text>
<text x="195.8" y="116.4">CAN_SILENT</text>
<text x="85.8" y="120.2">PB12</text>
<text x="85.8" y="122.8">PB13</text>
<text x="85.8" y="125.3">PB14</text>
<text x="146" y="123.7">Compute</text>
<text x="155.4" y="123.7">Module</text>
<text x="163.3" y="123.7">Domain</text>
<text x="235.5" y="124.1">GND</text>
<text x="66.9" y="131.6" transform="rotate(-90 66.9 131.6)">VSS</text>
<text x="85.8" y="127.9">PB15</text>
<text x="147.5" y="131.7">EN</text>
<text x="147.5" y="127.9">VOUT</text>
<text x="194.3" y="129.1">H1</text>
<text x="199.4" y="129.1">H2</text>
<text x="204.5" y="129.1">H3</text>
<text x="209.6" y="129.1">H4</text>
<text x="68.2" y="135.5">U1</text>
<text x="147.5" y="134.2">STATUS</text>
<text x="64" y="143.1">GND</text>
<text x="68.2" y="138">STM32G0B1CBUx</text>
<text x="147.5" y="140.6">ISENSE</text>
<text x="147.5" y="138">VSENSE</text>
<text x="95.2" y="149.1">Passthrough</text>
<text x="108.2" y="149.1">Ports</text>
<text x="193.5" y="144.4">GND</text>
<text x="38.1" y="151.7">Reset</text>
<text x="39.6" y="155.8">XIN</text>
<text x="44.5" y="151.7">Clock</text>
<text x="50.8" y="151.7">Ctrl</text>
<text x="96.7" y="153.3">FMU1_VOUT</text>
<text x="96.7" y="155.8">FMU2_VOUT</text>
<text x="146" y="150.4">Onboard</text>
<text x="147.5" y="154.5">STATUS</text>
<text x="155.1" y="150.4">Regulator</text>
<text x="39.6" y="158.3">XOUT</text>
<text x="96.7" y="158.3">CM_VOUT</text>
<text x="96.7" y="160.9">RADAR_VOUT</text>
<text x="39.6" y="162.2">SWCLK</text>
<text x="39.6" y="164.7">SWDIO</text>
<text x="39.6" y="167.2">UART_TX_DEBUG</text>
<text x="96.7" y="164.7">SCL</text>
<text x="96.7" y="167.2">SDA</text>
<text x="142.1" y="166">+3V3</text>
<text x="39.6" y="171">nRST</text>
<text x="96.7" y="171">~{FAULT}</text>
<text x="96.7" y="174.9">IESC1</text>
<text x="96.7" y="177.4">IESC2</text>
<text x="96.7" y="179.9">IESC3</text>
<text x="147.3" y="176.1">R79</text>
<text x="147.3" y="178.7">10K</text>
<text x="96.7" y="182.5">IESC4</text>
<text x="96.7" y="185">IPAYLOAD1</text>
<text x="158.8" y="183.7">J14</text>
<text x="96.7" y="187.6">IPAYLOAD2</text>
<text x="96.7" y="190.1">IPAYLOAD3</text>
<text x="158.8" y="186.3">Conn_01x02</text>
<text x="96.7" y="192.6">VBAT_SCALED</text>
<text x="146.6" y="193.9">GND</text>
</g>
<g font-size="1.8" fill="#0000c2">
<text x="223.5" y="19.7">XT30</text>
<text x="229.3" y="19.7">Power</text>
<text x="236.1" y="19.7">Input</text>
<text x="223.5" y="56.5">Mezzanine</text>
<text x="234.4" y="56.5">PDB</text>
<text x="239.4" y="56.5">Input</text>
</g>
<g font-size="1.8" fill="#0f0f0f">
<text x="129.5" y="25.1">FMU1_VOUT</text>
<text x="129.5" y="28.9">FMU1_EN</text>
<text x="179.1" y="27.6">RADAR_VOUT</text>
<text x="179.1" y="25.1">RADIO_VOUT</text>
<text x="129.5" y="35.2">FMU1_VSENSE</text>
<text x="129.5" y="31.4">FMU1_STATUS</text>
<text x="179.1" y="33.9">TELEM_STATUS</text>
<text x="129.5" y="37.8">FMU1_ISENSE</text>
<text x="100.4" y="47.9">RADIO_VSENSE</text>
<text x="100.9" y="45.4">FMU2_VSENSE</text>
<text x="179.1" y="46.6">FMU2_VOUT</text>
<text x="21.6" y="53">XOUT</text>
<text x="21.6" y="50.5">XIN</text>
<text x="100.9" y="50.5">RADIO_ISENSE</text>
<text x="101.4" y="53">FMU2_ISENSE</text>
<text x="129.5" y="50.5">FMU2_VOUT</text>
<text x="179.1" y="49.2">RADIO_VOUT</text>
<text x="21.6" y="55.5">nRST</text>
<text x="100" y="55.5">RADAR_VSENSE</text>
<text x="100.5" y="58.1">RADAR_ISENSE</text>
<text x="129.5" y="56.8">FMU2_STATUS</text>
<text x="129.5" y="54.3">FMU2_EN</text>
<text x="179.1" y="55.5">RC_STATUS</text>
<text x="21.6" y="60.6">BUTTON</text>
<text x="21.6" y="65.7">TELEM_STATUS</text>
<text x="21.6" y="63.2">REG_STATUS</text>
<text x="100.9" y="63.2">FMU1_VSENSE</text>
<text x="101.4" y="60.6">FMU1_ISENSE</text>
<text x="104.7" y="65.7">RADAR_EN</text>
<text x="129.5" y="60.6">FMU2_VSENSE</text>
<text x="129.5" y="63.2">FMU2_ISENSE</text>
<text x="21.6" y="68.2">RC_STATUS</text>
<text x="105.6" y="68.2">FMU2_EN</text>
<text x="107.4" y="70.8">nFAULT</text>
<text x="21.6" y="73.3">RADIO_EN</text>
<text x="21.6" y="75.9">FMU1_EN</text>
<text x="101.3" y="73.3">FMU2_STATUS</text>
<text x="101.3" y="75.9">FMU1_STATUS</text>
<text x="129.5" y="75.9">RADIO_VOUT</text>
<text x="177.8" y="77.1">FDCAN1_TX</text>
<text x="177.8" y="74.6">FDCAN1_RX</text>
<text x="21.6" y="83.5">RADIO_STATUS</text>
<text x="21.6" y="80.9">RADAR_STATUS</text>
<text x="101.9" y="83.5">CAN2_SILENT</text>
<text x="107.9" y="80.9">SWCLK</text>
<text x="108.2" y="78.4">SWDIO</text>
<text x="129.5" y="82.2">RADIO_STATUS</text>
<text x="129.5" y="79.7">RADIO_EN</text>
<text x="177.8" y="83.5">CAN1_SILENT</text>
<text x="177.8" y="80.9">CAN1_TERM</text>
<text x="103.4" y="88.6">FDCAN2_RX</text>
<text x="129.5" y="86">RADIO_VSENSE</text>
<text x="129.5" y="88.6">RADIO_ISENSE</text>
<text x="177.8" y="86">CAN1_STATUS</text>
<text x="103.7" y="91.1">FDCAN2_TX</text>
<text x="107.9" y="93.6">CM_EN</text>
<text x="97.8" y="98.7">I2C3_SDA_SMBUS</text>
<text x="97.9" y="96.2">I2C3_SCL_SMBUS</text>
<text x="101.5" y="101.3">CAN2_STATUS</text>
<text x="129.5" y="101.3">RADAR_VOUT</text>
<text x="264.9" y="101.3">IESC1</text>
<text x="96.6" y="103.8">USART1_TX_DEBUG</text>
<text x="103.4" y="106.3">CAN2_TERM</text>
<text x="129.5" y="105.1">RADAR_EN</text>
<text x="129.5" y="107.6">RADAR_STATUS</text>
<text x="177.8" y="106.3">FDCAN2_RX</text>
<text x="264.9" y="103.8">IESC2</text>
<text x="264.9" y="106.3">IESC3</text>
<text x="103.4" y="108.9">FDCAN1_RX</text>
<text x="103.7" y="111.4">FDCAN1_TX</text>
<text x="103.8" y="114">CM_ISENSE</text>
<text x="129.5" y="111.4">RADAR_VSENSE</text>
<text x="129.5" y="114">RADAR_ISENSE</text>
<text x="177.8" y="112.7">CAN2_TERM</text>
<text x="177.8" y="108.9">FDCAN2_TX</text>
<text x="260.3" y="111.4">IPAYLOAD1</text>
<text x="260.3" y="114">IPAYLOAD2</text>
<text x="264.9" y="108.9">IESC4</text>
<text x="103.3" y="116.5">CM_VSENSE</text>
<text x="103.6" y="119">CM_STATUS</text>
<text x="177.8" y="117.8">CAN2_STATUS</text>
<text x="177.8" y="115.2">CAN2_SILENT</text>
<text x="257.9" y="119">VBAT_SCALED</text>
<text x="260.3" y="116.5">IPAYLOAD3</text>
<text x="101.5" y="124.1">CAN1_STATUS</text>
<text x="101.9" y="121.6">CAN1_SILENT</text>
<text x="103.4" y="126.7">CAN1_TERM</text>
<text x="129.5" y="126.7">CM_VOUT</text>
<text x="129.5" y="130.5">CM_EN</text>
<text x="129.5" y="136.8">CM_VSENSE</text>
<text x="129.5" y="133">CM_STATUS</text>
<text x="129.5" y="139.4">CM_ISENSE</text>
<text x="19" y="154.6">XIN</text>
<text x="76.2" y="152.1">FMU1_VOUT</text>
<text x="76.2" y="154.6">FMU2_VOUT</text>
<text x="128.3" y="153.3">REG_STATUS</text>
<text x="19" y="160.9">SWCLK</text>
<text x="19" y="157.1">XOUT</text>
<text x="76.2" y="157.1">CM_VOUT</text>
<text x="76.2" y="159.7">RADAR_VOUT</text>
<text x="19" y="163.5">SWDIO</text>
<text x="19" y="166">USART1_TX_DEBUG</text>
<text x="76.2" y="163.5">I2C3_SCL_SMBUS</text>
<text x="76.2" y="166">I2C3_SDA_SMBUS</text>
<text x="19" y="169.8">nRST</text>
<text x="76.2" y="169.8">nFAULT</text>
<text x="76.2" y="173.6">IESC1</text>
<text x="76.2" y="176.2">IESC2</text>
<text x="76.2" y="178.7">IESC3</text>
<text x="76.2" y="183.8">IPAYLOAD1</text>
<text x="76.2" y="181.3">IESC4</text>
<text x="133.3" y="182.5">BUTTON</text>
<text x="76.2" y="188.9">IPAYLOAD3</text>
<text x="76.2" y="186.3">IPAYLOAD2</text>
<text x="76.2" y="191.4">VBAT_SCALED</text>
</g>
<g font-size="1.8" fill="#a90000">
<text x="245" y="32.8">1</text>
<text x="245" y="35.3">2</text>
<text x="65.8" y="40.1" transform="rotate(-90 65.8 40.1)">4</text>
<text x="68.3" y="40.1" transform="rotate(-90 68.3 40.1)">6</text>
<text x="38.7" y="45.5">5</text>
<text x="91.4" y="45.5">11</text>
<text x="38.7" y="50.5">8</text>
<text x="38.7" y="53.1">9</text>
<text x="91.4" y="48">12</text>
<text x="91.4" y="50.5">13</text>
<text x="91.4" y="53.1">14</text>
<text x="38.1" y="55.6">10</text>
<text x="91.4" y="55.6">15</text>
<text x="91.4" y="58.2">16</text>
<text x="38.1" y="60.7">38</text>
<text x="38.1" y="63.2">39</text>
<text x="38.1" y="65.8">40</text>
<text x="91.4" y="60.7">17</text>
<text x="91.4" y="63.2">18</text>
<text x="91.4" y="65.8">28</text>
<text x="38.1" y="68.3">41</text>
<text x="91.4" y="68.3">33</text>
<text x="91.4" y="70.9">29</text>
<text x="245" y="70.9">1</text>
<text x="253.3" y="70.9">21</text>
<text x="38.1" y="73.4">30</text>
<text x="38.1" y="75.9">31</text>
<text x="91.4" y="73.4">34</text>
<text x="91.4" y="75.9">32</text>
<text x="245" y="73.4">2</text>
<text x="245" y="75.9">3</text>
<text x="253.3" y="73.4">22</text>
<text x="253.3" y="75.9">23</text>
<text x="38.7" y="78.5">1</text>
<text x="38.7" y="81">2</text>
<text x="38.7" y="83.6">3</text>
<text x="91.4" y="78.5">35</text>
<text x="91.4" y="81">36</text>
<text x="91.4" y="83.6">37</text>
<text x="245" y="78.5">4</text>
<text x="245" y="81">5</text>
<text x="245" y="83.6">6</text>
<text x="253.3" y="78.5">24</text>
<text x="253.3" y="81">25</text>
<text x="253.3" y="83.6">26</text>
<text x="91.4" y="88.6">19</text>
<text x="245" y="86.1">7</text>
<text x="245" y="88.6">8</text>
<text x="253.3" y="86.1">27</text>
<text x="253.3" y="88.6">28</text>
<text x="91.4" y="91.2">20</text>
<text x="91.4" y="93.7">21</text>
<text x="244.4" y="93.7">10</text>
<text x="245" y="91.2">9</text>
<text x="253.3" y="91.2">29</text>
<text x="253.3" y="93.7">30</text>
<text x="91.4" y="96.3">42</text>
<text x="91.4" y="98.8">43</text>
<text x="91.4" y="101.3">44</text>
<text x="244.4" y="96.3">11</text>
<text x="244.4" y="98.8">12</text>
<text x="244.4" y="101.3">13</text>
<text x="253.3" y="96.3">31</text>
<text x="253.3" y="98.8">32</text>
<text x="253.3" y="101.3">33</text>
<text x="91.4" y="103.9">45</text>
<text x="91.4" y="106.4">46</text>
<text x="244.4" y="103.9">14</text>
<text x="244.4" y="106.4">15</text>
<text x="253.3" y="103.9">34</text>
<text x="253.3" y="106.4">35</text>
<text x="91.4" y="109">47</text>
<text x="91.4" y="111.5">48</text>
<text x="244.4" y="109">16</text>
<text x="244.4" y="111.5">17</text>
<text x="253.3" y="109">36</text>
<text x="253.3" y="111.5">37</text>
<text x="91.4" y="114">22</text>
<text x="91.4" y="116.6">23</text>
<text x="91.4" y="119.1">24</text>
<text x="244.4" y="114">18</text>
<text x="244.4" y="116.6">19</text>
<text x="244.4" y="119.1">20</text>
<text x="253.3" y="114">38</text>
<text x="253.3" y="116.6">39</text>
<text x="253.3" y="119.1">40</text>
<text x="91.4" y="121.7">25</text>
<text x="91.4" y="124.2">26</text>
<text x="91.4" y="126.7">27</text>
<text x="65.8" y="134.1" transform="rotate(-90 65.8 134.1)">7</text>
<text x="152.3" y="182.6">1</text>
<text x="152.3" y="185.2">2</text>
</g>
<g font-size="1.8" fill="#725600">
<text x="194.3" y="39.1">File:</text>
<text x="199.5" y="39.1">port.kicad_sch</text>
<text x="146" y="43">File:</text>
<text x="151.3" y="43">regulator.kicad_sch</text>
<text x="194.3" y="60.7">File:</text>
<text x="199.5" y="60.7">port.kicad_sch</text>
<text x="146" y="68.4">File:</text>
<text x="151.3" y="68.4">regulator.kicad_sch</text>
<text x="146" y="93.8">File:</text>
<text x="151.3" y="93.8">regulator.kicad_sch</text>
<text x="194.3" y="91.2">File:</text>
<text x="199.5" y="91.2">can.kicad_sch</text>
<text x="146" y="119.2">File:</text>
<text x="151.3" y="119.2">regulator.kicad_sch</text>
<text x="194.3" y="123">File:</text>
<text x="199.5" y="123">can.kicad_sch</text>
<text x="146" y="144.6">File:</text>
<text x="151.3" y="144.6">regulator_highpower.kicad_sch</text>
<text x="146" y="158.5">File:</text>
<text x="151.3" y="158.5">regulator_onboard.kicad_sch</text>
<text x="38.1" y="175">File:</text>
<text x="43.3" y="175">rcc.kicad_sch</text>
<text x="95.2" y="196.6">File:</text>
<text x="100.5" y="196.6">passthrough.kicad_sch</text>
</g>
</svg>
